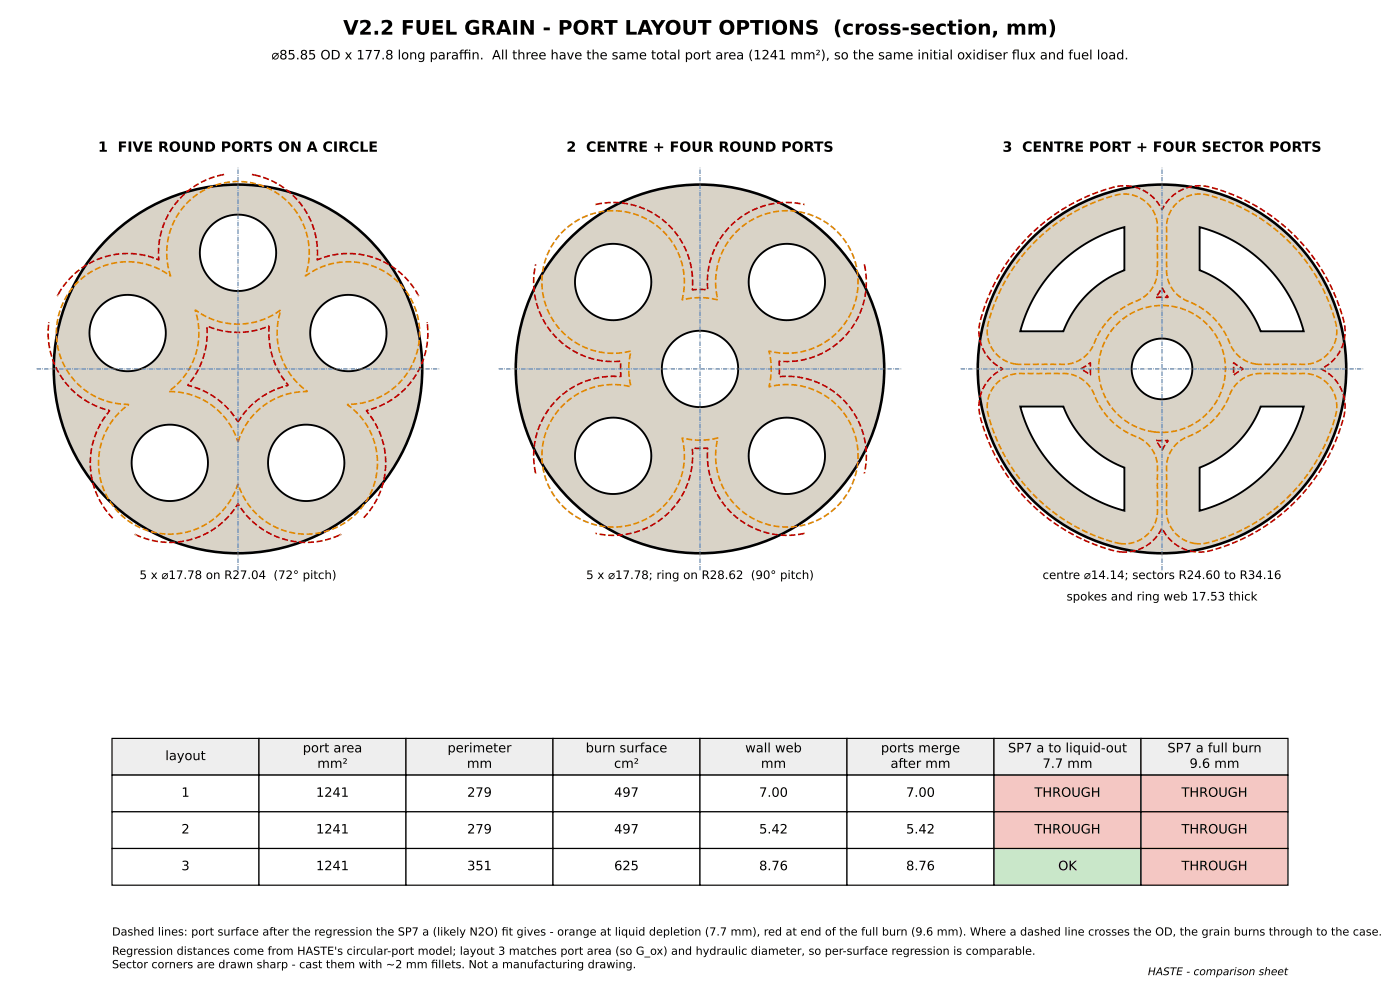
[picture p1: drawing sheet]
<svg xmlns="http://www.w3.org/2000/svg" width="420mm" height="297mm" viewBox="0 0 420 297" stroke-linecap="round" stroke-linejoin="round" font-family="sans-serif">
<circle cx="71.4" cy="110.6" r="55.3" fill="#d9d3c7" stroke="#000" stroke-width=".78" stroke-linecap="butt"/>
<g fill="#fff" stroke="#000" stroke-width=".56">
<circle cx="71.4" cy="75.8" r="11.5"/>
<circle cx="38.3" cy="99.9" r="11.5"/>
<circle cx="51" cy="138.8" r="11.5"/>
<circle cx="91.9" cy="138.8" r="11.5"/>
<circle cx="104.5" cy="99.9" r="11.5"/>
</g>
<path d="M23.1 84.8l2.9-2.4 3.2-1.9 3.5-1.3 3.9-.6h3.9l3.8 .8 3.6 1.4 3.1 1.9-.9-5.3 .2-4.9 1.3-4.8 2.3-4.2 3.4-3.7 4-2.8 4.6-1.8 2.6-.5 2.5-.2 2.5 .1 2.6 .4 2.5 .7 2.4 1 2.1 1.2 2.1 1.6 3.5 3.7 2.4 4.4 .9 2.3 .5 2.6 .2 4.9-.9 5.3 3.1-1.9 3-1.2 3.4-.8 3.5-.3 3.6 .4 3.2 .8 3.2 1.4 2.9 1.9 2 1.8 1.8 2.1 1.6 2.3 1.2 2.6 .9 2.5 .5 2.7 .2 2.9-.2 2.7-.8 3.9-1.6 3.6-2.1 3.2-2.6 2.7-3 2.2-3.5 1.7-3.5 1-4.3 .5 3.1 2.7 2.7 3.6 1.9 3.9 1 4 .2 4.4-.6 4.2-1.6 4.3-2.3 3.5-2 2.2-2.2 1.9-2.4 1.5-2.5 1.2-2.7 .8-2.9 .5-3 .1-2.9-.3-2.9-.8-2.5-1-2.4-1.3-2.4-1.8-2-2-1.7-2.2-1.3-2.2-1.4-3.3h-.2l-.9 2.3-1.2 2.4-3.1 3.9-2 1.8-2.1 1.4-4.5 2.1-2.6 .6-2.7 .4h-2.5l-2.6-.3-2.3-.6-2.6-1-2.3-1.2-2.1-1.4-3.5-3.5-2.7-4.2-1.6-4.8-.4-4.9 .2-2.5 .5-2.6 1.8-4.5 2.9-4.1 3.6-3.2-4.2-.5-3.2-.9-3.4-1.5-3-2-2.6-2.6-2.1-2.8-1.7-3.4-1-3.4-.4-2.7-.1-2.7 .3-2.6 .6-2.5 .9-2.5 1.2-2.2 1.4-2.2zM58.6 93l3.1 1.9 3 1.2 3.4 .9 3.2 .2 3.4-.2 3.4-.9 3.1-1.2 3-1.9-.8 3.7-.2 3.2 .2 3.4 .8 3.2 1.3 3 1.7 3 2.2 2.5 2.8 2.3-3.8 .4-3.2 .8-3 1.3-2.9 1.7-2.5 2.2-2.1 2.4-1.6 2.6-1.6 3.7h-.2l-1.3-3.2-1.7-2.9-2.2-2.6-2.6-2.2-2.8-1.7-3.1-1.3-3.2-.8-3.7-.4 2.7-2.3 2.2-2.5 1.8-3 1.2-3 .8-3.2 .3-3.4-.3-3.2z" fill="none" stroke="#e08a00" stroke-width=".49" stroke-dasharray="1.8 .8" stroke-linecap="butt"/>
<g fill="none" stroke="#c00000" stroke-width=".49" stroke-dasharray="1.8 .8" stroke-linecap="butt">
<path d="M66.4 52.5l.8-.2M75.6 52.3l.8 .2M76.5 52.5l4 1.3 3.9 2 3.4 2.6 2.8 3.3 2.3 3.8 1.5 3.9 .8 4.1v4.4l4.4-1.3 4.2-.6 4.4 .3 4.1 1 4.1 1.9 3.5 2.4 3.1 3.1 2.3 3.5M14.6 96.9l.1-.2M17.2 88.8l.1-.2M17.3 88.5l.2-.2M17.5 88.2l2.4-3.5 3.1-3.1 3.5-2.4 4-1.9 4.1-1 4.4-.3 4.2 .6 4.4 1.3 .1-4.4 .7-4.1 1.5-3.9 2.3-3.8 2.9-3.3 3.4-2.6 3.9-2 4-1.3M62.1 97.9l4.8 1.4 4.4 .4 4.6-.4 4.6-1.4a.47 .47 0 0 1 .4 .3 .47 .47 0 0 1-.2 .5l.2 4.4 1 4.2 1.7 3.9 2.5 3.8a.36 .36 0 0 1 .3 .3 .36 .36 0 0 1-.3 .4l-4.4 1.6-3.9 2.2-3.2 2.9-3.3 4-2.7-3.6-3.6-3.3-4-2.3-4.4-1.6a.37 .37 0 0 1-.1-.4 .37 .37 0 0 1 .3-.2l2.5-3.8 1.8-4.2 .9-4.6zM125.4 88.3l.1 .2M125.6 88.6l.1 .2M128.2 96.7v.2M128.2 97.2l.1 4.4-.6 4.1-1.4 4-2.2 3.8-2.7 3.2-3.4 2.8-3.7 2.1-4.3 1.7 2.5 3.5 1.9 4.1 1.1 4.2 .2 4.4-.5 4.2-1.3 4.3-2 3.9-2.9 3.5"/>
<path d="M33.8 155.4l-2.8-3.5-2.1-3.9-1.3-4.3-.5-4.2 .3-4.4 1.1-4.2 1.8-4.1 2.6-3.5-4.4-1.7-3.7-2.1-3.4-2.8-2.7-3.2-2.1-3.8-1.4-4-.7-4.1 .1-4.4M40.6 160.3l-.2-.1M41 160.5l-.2-.1M101.8 160.5l-3.9 1.4-4.2 .7-4.4-.1-4.3-.8-4-1.7-3.7-2.3-3.2-3-2.6-3.5-3.1 3.9-3 2.7-3.5 2.2-4.1 1.7-4.2 .8-4.4 .1-4.3-.7-3.8-1.4M102.1 160.4l-.3 .1M102.4 160.2l-.2 .1"/>
</g>
<path d="M11 110.6h120.9M71.4 171.1v-120.9" fill="none" stroke="#3070c0" stroke-width=".3" stroke-dasharray="1.4 .3 .2 .3" stroke-linecap="butt"/>
<circle cx="210.1" cy="110.6" r="55.3" fill="#d9d3c7" stroke="#000" stroke-width=".78" stroke-linecap="butt"/>
<g fill="#fff" stroke="#000" stroke-width=".56">
<circle cx="210.1" cy="110.6" r="11.5"/>
<circle cx="236.1" cy="84.6" r="11.5"/>
<circle cx="184" cy="84.6" r="11.5"/>
<circle cx="184" cy="136.7" r="11.5"/>
<circle cx="236.1" cy="136.7" r="11.5"/>
</g>
<path d="M181.7 158a21.4 21.4 0 0 1-18.7-25.1 21.4 21.4 0 0 1 26.4-16.9 21.9 21.9 0 0 1-.1-10.7 21.4 21.4 0 0 1-26.6-19 21.4 21.4 0 0 1 23.2-23 21.4 21.4 0 0 1 18.8 26.6 21.9 21.9 0 0 1 10.7 0 21.4 21.4 0 0 1 19-26.6 21.4 21.4 0 0 1 23 23.1 21.4 21.4 0 0 1-26.6 18.9 21.9 21.9 0 0 1 0 10.7 21.4 21.4 0 0 1 26.6 19 21.4 21.4 0 0 1-23.1 23 21.4 21.4 0 0 1-18.9-26.6 21.9 21.9 0 0 1-10.7 0 21.4 21.4 0 0 1-23 26.6" fill="none" stroke="#e08a00" stroke-width=".49" stroke-dasharray="1.8 .8" stroke-linecap="butt"/>
<path d="M160.7 79.4l.1-.2M178.6 61.3h.2M178.8 61.3a23.9 23.9 0 0 1 29 25.6h4.6a23.9 23.9 0 0 1 28.9-25.6M241.3 61.3h.2M259.4 79.2v.2M259.4 79.4a23.9 23.9 0 0 1-25.6 29v4.6a23.9 23.9 0 0 1 25.6 28.9M160.7 141.9a23.9 23.9 0 0 1 25.6-29v-4.6a23.9 23.9 0 0 1-25.6-28.9M160.8 142.1l-.1-.2M178.8 160h-.2M241.5 160h-.2M259.4 141.9v.2M241.3 160a23.9 23.9 0 0 1-29-25.6h-4.6a23.9 23.9 0 0 1-28.9 25.6" fill="none" stroke="#c00000" stroke-width=".49" stroke-dasharray="1.8 .8" stroke-linecap="butt"/>
<path d="M149.6 110.6h120.9M210.1 171.1v-120.9" fill="none" stroke="#3070c0" stroke-width=".3" stroke-dasharray="1.4 .3 .2 .3" stroke-linecap="butt"/>
<circle cx="348.7" cy="110.6" r="55.3" fill="#d9d3c7" stroke="#000" stroke-width=".78" stroke-linecap="butt"/>
<g fill="#fff" stroke="#000" stroke-width=".56">
<path d="M360 68.1l5.5 1.9 5.2 2.6 4.6 3 4.4 3.8 3.8 4.4 3.3 4.8 2.6 5.2 1.8 5.6h-12.9l-1.4-3.1-1.6-2.9-2-2.7-2.3-2.5-2.5-2.3-2.7-1.9-2.7-1.6-3.1-1.4z"/>
<path d="M317.4 79.7l4.4-3.9 4.9-3.2 5.2-2.6 5.5-1.9v12.9l-3.1 1.4-2.9 1.7-2.7 2-2.5 2.2-2.2 2.5-2 2.8-1.6 2.9-1.3 2.9h-12.9l1.8-5.6 2.6-5.2 3.3-4.8z"/>
<path d="M306.2 121.9h12.9l1.4 3.1 1.5 2.7 2 2.8 2.2 2.5 2.5 2.2 2.7 2 2.9 1.7 3.1 1.3v13l-5.5-1.9-5.2-2.6-4.9-3.2-4.4-3.9-3.5-4.1-3.3-4.8-2.6-5.2z"/>
<path d="M360 140.2l3.1-1.3 2.7-1.6 2.7-1.9 2.5-2.3 2.3-2.5 2-2.7 1.6-2.9 1.4-3.1h12.9l-1.7 5.2-2.5 5.3-3.2 4.8-3.9 4.4-4.3 3.9-4.9 3.2-5.2 2.6-5.5 1.9z"/>
<circle cx="348.7" cy="110.6" r="9.1"/>
</g>
<path d="M310.6 72.5l5.5-4.8 5.9-3.9 6.5-3.2 6.9-2.2 1.9-.2 1.8 .1 1.7 .5 1.7 .8 1.4 1 1.3 1.4 1 1.5 .7 1.7 .4 2.7v13.6l-.4 2.3-.9 2.2-1.2 1.7-1.6 1.4-5.8 2.9-3.7 2.9-1.8 2-1.5 2-2.6 5.2-1 1.6-2.2 1.9-2.6 1.2-2.8 .5h-13.2l-2.2-.3-2.4-.9-2-1.5-1.6-2-1.1-2.3-.5-2.6 .3-2.5 1.4-4.6 1.9-4.7 2.2-4.2 2.6-4.1 2.9-3.7zM352.9 61.1l2.7-1.9 3.2-.9h2.8l4.1 1.2 5.8 2.3 5.4 2.9 5.1 3.6 4.7 4.1 4.1 4.5 3.6 5.1 3 5.4 2.3 5.7 1.3 4.4 .1 2.9-.9 3.2-1.9 2.7-1.5 1.2-1.8 1-1.9 .6-1.8 .2-14.4-.1-3.1-1-2.5-1.8-1.6-2.1-2.6-5.3-2.6-3.3-2-1.9-2-1.4-5.1-2.6-1.5-.9-1.8-1.9-1.3-2.2-.5-1.7-.2-1.6v-14.3l.9-3.3zM299.2 114.9l2.8-2 3.3-.9h14.2l1.7 .2 1.7 .6 2.2 1.2 1.8 1.8 1 1.5 2.5 5.1 1.5 2 1.8 2 3.3 2.6 5.3 2.6 2.1 1.6 1.9 2.6 .9 3 .1 14.4-.1 1.9-.6 1.9-1 1.8-1.2 1.4-2.7 1.9-3.2 1-2.9-.2-4.4-1.2-5.8-2.4-5.4-3-5.1-3.6-4.5-4.1-4.1-4.6-3.6-5.1-2.9-5.5-2.3-5.7-1.1-4.1-.1-2.9 1-3.2zM346.2 129.5l-3.7-.8-3.4-1.6-3-2.2-2.5-2.7-1.9-3-1.4-3.6-.6-3.5 .1-3.9 .9-3.7 1.5-3.4 2.2-3.1 2.7-2.4 3-2 3.6-1.3 3.6-.6 3.9 .1 3.7 .8 3.4 1.6 3 2.2 2.5 2.7 1.9 3 1.4 3.6 .6 3.5-.1 3.9-.9 3.7-1.5 3.4-2.2 3.1-2.7 2.4-3.1 2-3.5 1.3-3.6 .6-3.9-.1M358.8 163l-2.9-.8-2.5-1.6-1.9-2.3-1.2-2.9-.2-2v-14.1l.6-2.7 1.5-2.5 2.2-2 5.7-2.9 3.7-2.9 1.7-1.9 1.6-2.1 2.4-5 1-1.5 1.7-1.7 2.1-1.3 1.7-.5 1.9-.3h13.9l2.8 .6 2.8 1.5 1.9 2 1.2 2.4 .6 2.7-.1 2.7-1.6 5.2-2.3 5.3-2.7 4.9-3.3 4.7-3.4 3.9-3.5 3.4-4 3.1-4.1 2.7-5 2.6-4.9 2-4.4 1.2-3 .1" fill="none" stroke="#e08a00" stroke-width=".49" stroke-dasharray="1.8 .8" stroke-linecap="butt"/>
<path d="M308.8 70.8l3.1-2.9 3.4-2.7 3.5-2.4 3.7-2.1 4.1-2 4.2-1.6 3.9-1.1 2.7-.3 3.4 .5 3.2 1.4 2.7 2.4 1.9 2.8 1.6-2.3 1.4-1.6 1.8-1.3 2-1 2.2-.6 2.2-.3 2.2 .2 2.5 .6 6.6 2.4 6.3 3.2 5.7 3.9 5.3 4.6 3 3.2 2.6 3.2 2.4 3.6 2.1 3.6 2 4.2 1.7 4.4 1.1 3.9 .3 2.7-.5 3.4-1.4 3.2-2.3 2.7-2.9 1.9 2.4 1.6 1.5 1.4 1.3 1.7 1 2 .7 2.2 .2 2.2-.1 2.2-.7 2.6-2.3 6.6-3.2 6.2-3.9 5.8-4.7 5.3-3.2 3-3.2 2.5-3.6 2.5-3.5 2-4.1 2-4.5 1.8-3.9 1.1-2.7 .3-3.4-.5-3.2-1.4-2.8-2.4-1.8-2.8-1.6 2.3-1.4 1.6-1.8 1.3-2 1-2.2 .6-2.2 .3-2.2-.2-2.5-.6-6.6-2.4-6.3-3.2-5.7-3.9-5.3-4.6-3-3.2-2.6-3.2-2.4-3.6-2.1-3.6-2-4-1.7-4.6-1.1-3.9-.3-2.7 .4-3.4 1.5-3.2 2.3-2.7 2.8-1.9-2.3-1.6-1.5-1.4-1.3-1.7-1.1-2-.6-2.2-.2-2.2 .1-2.2 .7-2.6 2.3-6.6 3.2-6.2 4-5.9zM348.6 86.4l1.9 2.8h-3.6zM324.4 110.6l2.8-1.7v3.5zM370.2 108.9l2.8 1.7-2.7 1.9zM346.9 132.1l3.6 .1-1.9 2.7z" fill="none" stroke="#c00000" stroke-width=".49" stroke-dasharray="1.8 .8" stroke-linecap="butt"/>
<path d="M288.3 110.6h120.8M348.7 171.1v-120.9" fill="none" stroke="#3070c0" stroke-width=".3" stroke-dasharray="1.4 .3 .2 .3" stroke-linecap="butt"/>
<g fill="#eee" stroke="#000" stroke-width=".35">
<path d="M33.6 221.5h44.1v11h-44.1z"/>
<path d="M77.7 221.5h44.1v11h-44.1z"/>
<path d="M121.8 221.5h44.1v11h-44.1z"/>
<path d="M165.9 221.5h44.2v11h-44.2z"/>
<path d="M210.1 221.5h44.1v11h-44.1z"/>
<path d="M254.2 221.5h44.1v11h-44.1z"/>
<path d="M298.3 221.5h44.1v11h-44.1z"/>
<path d="M342.4 221.5h44.1v11h-44.1z"/>
</g>
<g fill="#fff" stroke="#000" stroke-width=".35">
<path d="M33.6 232.5h44.1v11h-44.1z"/>
<path d="M77.7 232.5h44.1v11h-44.1z"/>
<path d="M121.8 232.5h44.1v11h-44.1z"/>
<path d="M165.9 232.5h44.2v11h-44.2z"/>
<path d="M210.1 232.5h44.1v11h-44.1z"/>
<path d="M254.2 232.5h44.1v11h-44.1z"/>
</g>
<g fill="#f4c7c3" stroke="#000" stroke-width=".35">
<path d="M298.3 232.5h44.1v11h-44.1z"/>
<path d="M342.4 232.5h44.1v11h-44.1z"/>
</g>
<g fill="#fff" stroke="#000" stroke-width=".35">
<path d="M33.6 243.5h44.1v11h-44.1z"/>
<path d="M77.7 243.5h44.1v11h-44.1z"/>
<path d="M121.8 243.5h44.1v11h-44.1z"/>
<path d="M165.9 243.5h44.2v11h-44.2z"/>
<path d="M210.1 243.5h44.1v11h-44.1z"/>
<path d="M254.2 243.5h44.1v11h-44.1z"/>
</g>
<g fill="#f4c7c3" stroke="#000" stroke-width=".35">
<path d="M298.3 243.5h44.1v11h-44.1z"/>
<path d="M342.4 243.5h44.1v11h-44.1z"/>
</g>
<g fill="#fff" stroke="#000" stroke-width=".35">
<path d="M33.6 254.5h44.1v11h-44.1z"/>
<path d="M77.7 254.5h44.1v11h-44.1z"/>
<path d="M121.8 254.5h44.1v11h-44.1z"/>
<path d="M165.9 254.5h44.2v11h-44.2z"/>
<path d="M210.1 254.5h44.1v11h-44.1z"/>
<path d="M254.2 254.5h44.1v11h-44.1z"/>
</g>
<path d="M298.3 254.5h44.1v11h-44.1z" fill="#c9e7c9" stroke="#000" stroke-width=".35"/>
<path d="M342.4 254.5h44.1v11h-44.1z" fill="#f4c7c3" stroke="#000" stroke-width=".35"/>
<text font-size="6" x="103" y="10.4">V2.2 FUEL GRAIN - PORT LAYOUT OPTIONS (cross-section, mm)</text>
<g font-size="4.2">
<text x="29.4" y="45.5">1 FIVE ROUND PORTS ON A CIRCLE</text>
<text x="170" y="45.5">2 CENTRE + FOUR ROUND PORTS</text>
<text x="300.8" y="45.5">3 CENTRE PORT + FOUR SECTOR PORTS</text>
</g>
<g font-size="3.9">
<text x="81.5" y="17.8">⌀85.85 OD x 177.8 long parafn. All three have the same total port area (1241 mm²), so the same initial oxidiser fux and fuel load.</text>
<text x="137.7" y="17.8">f</text>
<text x="137.7" y="17.8">i</text>
<text x="303.6" y="17.8">l</text>
<text x="49.6" y="228">layout</text>
<text x="90.9" y="225.6">port area</text>
<text x="134.3" y="225.6">perimeter</text>
<text x="175.8" y="225.6">burn surface</text>
<text x="223.6" y="225.6">wall web</text>
<text x="264.3" y="225.6">ports merge</text>
<text x="302.5" y="225.6">SP7 a to liquid-out</text>
<text x="350.3" y="225.6">SP7 a full burn</text>
<text x="95.2" y="230.3">mm²</text>
<text x="140.1" y="230.3">mm</text>
<text x="184.3" y="230.3">cm²</text>
<text x="228.3" y="230.3">mm</text>
<text x="267.2" y="230.3">after mm</text>
<text x="312.9" y="230.3">7.7 mm</text>
<text x="357" y="230.3">9.6 mm</text>
<text x="54.4" y="239">1</text>
<text x="94.8" y="239">1241</text>
<text x="140.2" y="239">279</text>
<text x="184.3" y="239">497</text>
<text x="227.8" y="239">7.00</text>
<text x="271.9" y="239">7.00</text>
<text x="310.4" y="239">THROUGH</text>
<text x="354.6" y="239">THROUGH</text>
<text x="54.4" y="250">2</text>
<text x="94.8" y="250">1241</text>
<text x="140.2" y="250">279</text>
<text x="184.3" y="250">497</text>
<text x="227.8" y="250">5.42</text>
<text x="271.9" y="250">5.42</text>
<text x="310.4" y="250">THROUGH</text>
<text x="354.6" y="250">THROUGH</text>
<text x="54.4" y="261">3</text>
<text x="94.8" y="261">1241</text>
<text x="140.2" y="261">351</text>
<text x="184.3" y="261">625</text>
<text x="227.8" y="261">8.76</text>
<text x="271.9" y="261">8.76</text>
<text x="317.5" y="261">OK</text>
<text x="354.6" y="261">THROUGH</text>
</g>
<g font-size="3.5">
<text x="41.9" y="173.7">5 x ⌀17.78 on R27.04 (72° pitch)</text>
<text x="175.9" y="173.7">5 x ⌀17.78; ring on R28.62 (90° pitch)</text>
<text x="312.9" y="173.7">centre ⌀14.14; sectors R24.60 to R34.16</text>
<text x="320.1" y="180.1">spokes and ring web 17.53 thick</text>
</g>
<g font-size="3.4">
<text x="33.6" y="280.6">Dashed lines: port surface after the regression the SP7 a (likely N2O) ft gives - orange at liquid depletion (7.7 mm), red at end of the full burn (9.6 mm). Where a dashed line crosses the OD, the grain burns through to the case.</text>
<text x="150.5" y="280.6">i</text>
<text x="33.6" y="286.4">Regression distances come from HASTE's circular-port model; layout 3 matches port area (so G_ox) and hydraulic diameter, so per-surface regression is comparable.</text>
<text x="33.6" y="290.4">Sector corners are drawn sharp - cast them with ~2 mm fllets. Not a manufacturing drawing.</text>
<text x="129.4" y="290.4">i</text>
</g>
<text font-size="3.2" x="344.5" y="292.5">HASTE - comparison sheet</text>
</svg>
